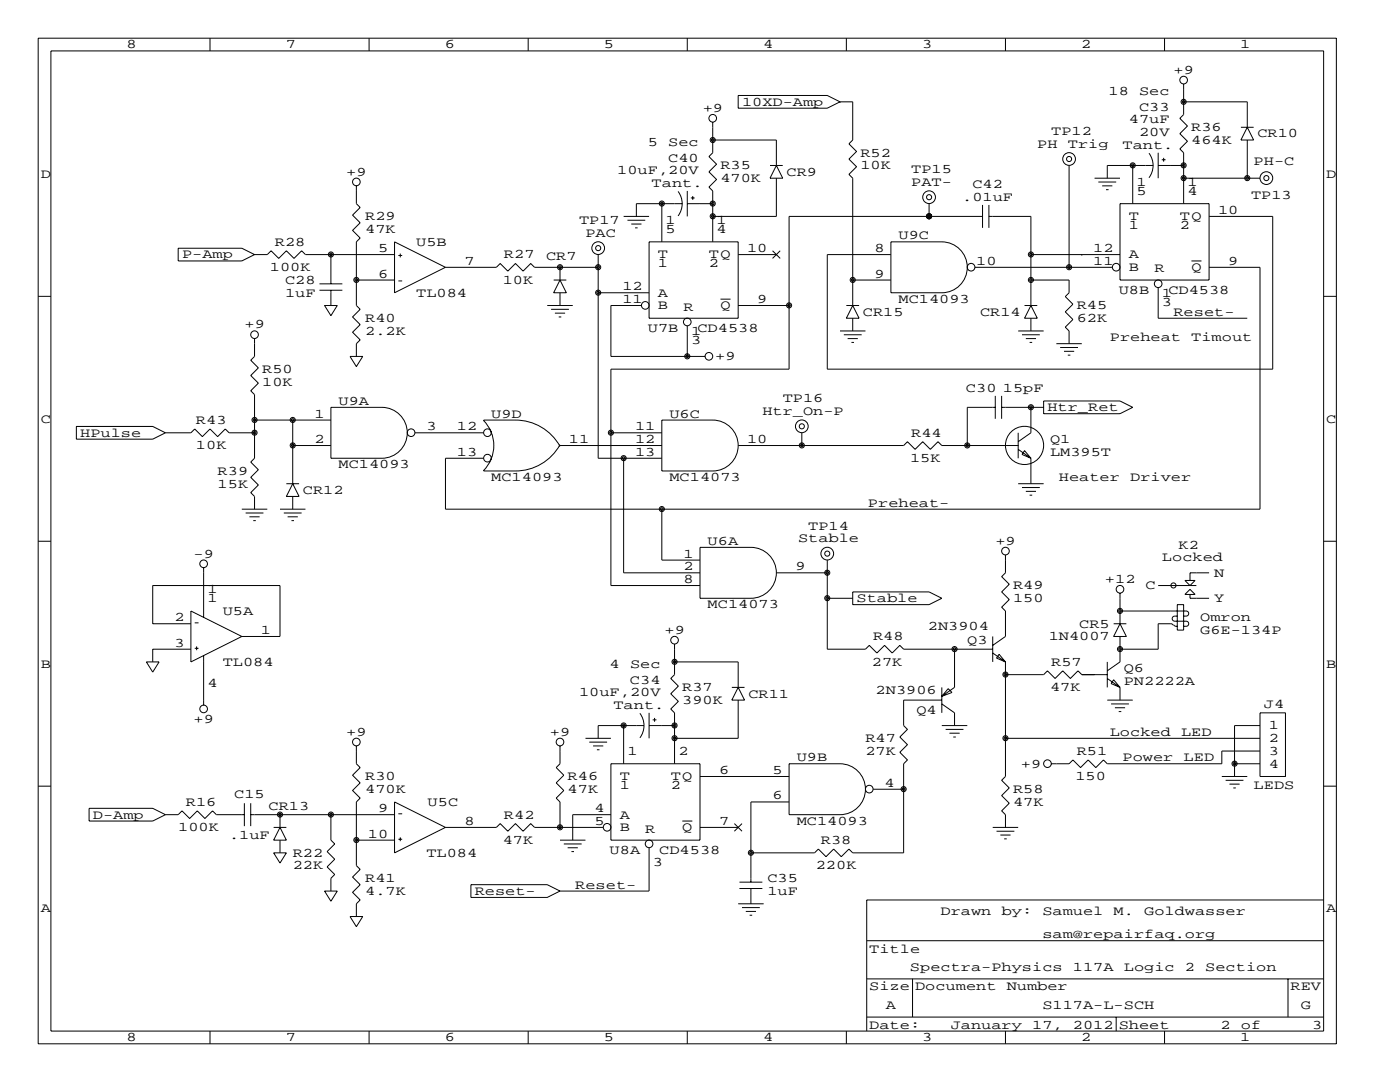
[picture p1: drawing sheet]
<svg xmlns="http://www.w3.org/2000/svg" width="279mm" height="216mm" viewBox="0 0 279 216" stroke-linecap="round" stroke-linejoin="round" font-family="sans-serif">
<g fill="none" stroke="#000" stroke-width=".2">
<path d="M7.6 7.6h259.1v200.7h-259.1zM10.2 10.2h254v195.5h-254zM41.9 7.6v2.6M73.7 7.6v2.6M105.4 7.6v2.6M137.2 7.6v2.6M147.3 19h17.8l2.5 1.3-2.5 1.3h-17.8zM168.9 7.6v2.6M200.7 7.6v2.6M232.4 7.6v2.6M236.2 16.8v6.1l-.7 .7 1.5 1.5-1.5 1.6 1.5 1.5-1.5 1.5 .7 .8v10.1M71.1 37.1v3.5l.8 .8-1.5 1.5 1.5 1.5-1.5 1.6 1.5 1.5-.8 .8v12.7l.8 .7-1.5 1.5 1.5 1.6-1.5 1.5 1.5 1.5-.8 .8v2.5"/>
<path d="M135.3 38.2l.5 .9 .3 1.5M137.2 38.1v5.1M137.9 39.5h.7M138.3 39.1v.8M142.2 27.9h12.7v5.1M142.2 24.4v6.1l-.7 .7 1.5 1.6-1.5 1.5 1.5 1.5-1.5 1.5 .7 .8v10.2M153.7 33h2.5M154.9 33l1.3 2.6h-2.5zM154.9 35.6v7.6h-12.7M167.6 20.3h.1M167.6 20.3h2.6v7.6l-.8 .8 1.5 1.5-1.5 1.5 1.5 1.6-1.5 1.5 .8 .8v25.4M213.4 33v20.3"/>
<path d="M218.4 35.6h5.1M219.2 36.3h3.6M220 37.1h2M220.7 37.8h.5M226.1 33v7.6M229.3 30.6l.5 .9 .3 1.5M230.1 33l-.3 1.6-.5 .9M230.1 33h-9.1v2.6M231.1 30.5v5.1M231.1 33h5.1M231.9 31.9h.7M232.2 31.5v.8"/>
<path d="M236.2 35.6h15.3M236.2 20.3h12.7v5.1M247.6 25.4h2.6M248.9 25.4l1.3 2.5h-2.6zM248.9 27.9v7.7M7.6 59.1h2.6M35.6 49.5h12.7l2.5 1.3-2.5 1.3h-12.7zM50.8 50.8h2.5l.8-.8 1.5 1.6 1.5-1.6 1.6 1.6 1.5-1.6 .8 .8h17.7M63.8 56.6h4.5M63.8 57.9h4.5M66 50.8v5.8M66 57.9v3.1"/>
<path d="M71.1 55.9h7.6M78.7 48.3l10.2 5-10.2 5.1zM79.5 51h.8M79.5 56.1h.8M79.9 50.6v.8M88.9 53.3h10.2l.7-.7 1.5 1.5 1.6-1.5 1.5 1.5 1.5-1.5 .8 .7h12.7M110.5 55.9h2.5M111.8 55.9l1.2 2.5h-2.5zM111.8 53.3v2.6M111.8 58.4v2.6M119.4 58.4h10.1M119.4 50.8v40.6h12.7"/>
<path d="M124.5 43.2h5M125.2 43.9h3.6M126 44.7h2M126.7 45.5h.6M129.5 48.3h17.8v15.2h-17.8zM132.1 40.6v7.7M136.1 40.6l-.3 1.6-.5 .9M136.1 40.6h-9.1v2.6M137.2 40.6h5M143.8 59.7h2M147.3 50.8h7.6M154.2 50l1.5 1.6"/>
<path d="M155.7 50l-1.5 1.6M170.2 55.9h7.6M177.8 48.3h10.2a5.1 5.1 0 0 1 5 5 5.1 5.1 0 0 1-5 5.1h-10.2zM185.4 40.6v2.6M194.6 53.3h27.4M196.1 43.2h-38.6v30.5h-35.6v43.1h17.8M196.1 40.9v4.6M197.4 43.2h8.3v17.8M197.4 40.9v4.6M205.7 55.9h7.7v2.5l-.8 .8 1.5 1.5-1.5 1.5 1.5 1.6-1.5 1.5 .8 .7v2.6M205.7 50.8h17.8M213.4 53.3h.1"/>
<path d="M215.9 50.8h.1M223.5 40.6h17.8v15.3h-17.8zM231.1 57.4v6.1h17.8M237.8 52.1h2M241.3 43.2h12.7v30.5h-88.9v-22.9h12.7M241.3 53.3h10.2v48.3h-162.6v-10.2h7.6M264.2 59.1h2.5M50.8 67.6v3.5l-.8 .8 1.6 1.5-1.6 1.5 1.6 1.6-1.6 1.5 .8 .7v12.7l-.8 .8 1.6 1.5-1.6 1.5 1.6 1.6-1.6 1.5 .8 .8v2.5M64.8 61h2.5l-1.3 2zM69.8 71.1h2.6l-1.3 2.1zM109.2 61h5.1M110 61.7h3.5"/>
<path d="M110.7 62.5h2.1M111.5 63.2h.5M128 61h-6.1v10.1h18.8M137.2 65v6.1M147.3 61h10.2M157.5 61h.1M167.6 66h5.1M168.4 66.8h3.6M168.9 61h2.5M169.2 67.6h2M169.9 68.3h.5M170.2 61l1.2 2.5h-2.5z"/>
<path d="M170.2 63.5v2.5M198.6 79v4.6M199.9 79v4.6M203.2 66h5.1M204 66.8h3.5M204.5 61h2.5M204.7 67.6h2.1M205.5 68.3h.5M205.7 61l1.3 2.5h-2.5zM205.7 63.5v2.5M210.8 68.6h5.1M211.6 69.3h3.5"/>
<path d="M212.3 70.1h2.1M213.1 70.9h.5M15.2 85.1h15.3l2.5 1.3-2.5 1.2h-15.3zM33 86.4h5.1l.8-.8 1.5 1.5 1.5-1.5 1.5 1.5 1.6-1.5 .7 .8h5.1M50.8 83.8h15.2M57.1 96.5h2.6M58.4 96.5l1.3 2.6h-2.6zM58.4 88.9h7.6M58.4 83.8v12.7M58.4 99.1v2.5M66 81.3h10.2a5.1 5.1 0 0 1 5.1 5.1 5.1 5.1 0 0 1-5.1 5h-10.2zM82.8 86.4h13.7"/>
<path d="M96.5 83.9a7.1 7.1 0 0 1 0 10M96.5 83.8h6.4a10.2 10.2 0 0 1 8.9 5.3M111.8 88.7a10.2 10.2 0 0 1-8.9 5.3h-6.4M111.8 88.9h20.3M121.9 86.4h10.2M124.5 91.4v22.9h15.2M132.1 83.8h10.1a5.1 5.1 0 0 1 5.1 5.1 5.1 5.1 0 0 1-5.1 5.1h-10.1zM147.3 88.9h33l.8-.8 1.5 1.6 1.5-1.6 1.6 1.6 1.5-1.6 .8 .8h15.2M160 86.4v2.5M198.6 81.3h-5.6v7.6M199.9 81.3h8.4M203.2 96.5h5.1"/>
<path d="M203.2 86.4v5M203.2 89.7l2.5 1.7M204 97.3h3.5M204.5 89.9l1.2 1.5-1.7-.7zM204.7 98h2.1M205.5 98.8h.5M205.7 81.3v5.1l-2.5 1.7M205.7 91.4v5.1M208.3 80h15.2l2.6 1.3-2.6 1.2h-15.2zM7.6 108h2.6M40.6 113.3v9.9M48.3 101.6h5"/>
<path d="M49 102.4h3.6M49.8 103.1h2M50.5 103.9h.6M55.9 101.6h5.1M56.6 102.4h3.6M57.4 103.1h2M58.2 103.9h.5M132.1 101.6v10.2h7.6M139.7 109.2h10.2a5.1 5.1 0 0 1 5 5.1 5.1 5.1 0 0 1-5 5.1h-10.2zM154.9 114.3h10.2M165.1 119.4h5.1M165.1 111.8v17.7h7.6l.8-.7 1.5 1.5 1.5-1.5 1.6 1.5 1.5-1.5 .7 .7h17.8"/>
<path d="M170.2 118.1h15.2l2.6 1.3-2.6 1.2h-15.2zM200.7 110.7v3.6l-.8 .8 1.5 1.5-1.5 1.5 1.5 1.5-1.5 1.6 .8 .7v5.1l-2.6 1.8M223.5 118.4v6.1M231.1 116.8h7.7M236.5 115.8h2l-1 1zM237.5 118.6v.8h3.8M237.5 117.6l1 1h-2zM241.3 114.3h-3.8v1.5M264.2 108h2.5M29.2 132.1h2.5l-1.2 2zM38.1 124.5h-7.6v-7.7h25.4v10.2h-7.6M38.1 129.5h-7.6v2.6"/>
<path d="M38.1 121.9l10.2 5.1-10.2 5.1zM38.9 129.4h.7M38.9 124.3h.7M39.2 129v.7M40.6 130.8v9.9M134.6 132.1h12.7v5.1M134.6 128.5v6.1l-.7 .8 1.5 1.5-1.5 1.5 1.5 1.6-1.5 1.5 .7 .7v10.2M146 137.2h2.6M147.3 139.7v7.6h-12.7M147.3 137.2l1.3 2.5h-2.6zM188 139.7h-7.7v5.1l.8 .7-1.5 1.6 1.5 1.5-1.5 1.5 1.5 1.5-.8 .8v17.8h-10.1l-.8-.8-1.5 1.5-1.5-1.5-1.6 1.5-1.5-1.5-.7 .8h-12.7M188 137.2v5"/>
<path d="M189.2 137.4l.8 .8-2 .7zM190.5 129.5v7.7l-2.5 1.7M198.1 127v5.1M198.1 130.3l2.6 1.8M199.4 130.6l1.3 1.5-1.8-.8zM200.7 132.1v22.8l-.8 .8 1.5 1.5-1.5 1.5 1.5 1.6-1.5 1.5 .8 .8v2.5M200.7 134.6h7.6l.7-.7 1.6 1.5 1.5-1.5 1.5 1.5 1.5-1.5 .8 .7h5.1M221 132.1v5.1M221 135.4l2.5 1.8M221 139.7h5.1M222.2 135.6l1.3 1.6-1.8-.8zM222.2 124.5h2.6"/>
<path d="M223.5 121.9h13.2a.51 .51 0 0 1 .5 .5 .51 .51 0 0 1-.5 .5h-.5M223.5 127v5.1l-2.5 1.8M223.5 137.2v2.5M223.5 124.5l1.3 2.5h-2.6zM234.1 124.7l-.4-.2h-2.6v5h-7.6M234.2 124.7l.3 .2 .4 .1M234.9 122.9h-.5a.51 .51 0 0 0-.5 .5 .51 .51 0 0 0 .5 .6h2.3a.51 .51 0 0 1 .5 .5 .51 .51 0 0 1-.5 .5h-.5M234.9 120.6h1.3v5.1h-1.3zM7.6 156.9h2.6M71.1 148.8v3.6l.8 .8-1.5 1.5 1.5 1.5-1.5 1.5 1.5 1.6-.8 .7v12.7l.8 .8-1.5 1.5 1.5 1.5-1.5 1.6 1.5 1.5-.8 .7v2.6M111.8 148.8v3.6l-.8 .8 1.5 1.5-1.5 1.5 1.5 1.5-1.5 1.6 .8 .7v5.1M116.8 147.3h5.1"/>
<path d="M117.6 148.1h3.6M118.4 148.8h2M119.1 149.6h.5M121.9 152.4h17.8v15.2h-17.8zM124.5 144.8v7.6M127.7 142.3l.5 .9 .3 1.6M128.5 144.8l-.3 1.5-.5 .9M128.5 144.8h-9.1v2.5M129.5 142.2v5.1M129.5 144.8h5.1M130.3 143.6h.7M130.6 143.3v.7"/>
<path d="M139.7 154.9h17.8M157.5 152.4h10.1a5.1 5.1 0 0 1 5.1 5.1 5.1 5.1 0 0 1-5.1 5.1h-10.1zM174.2 157.5h6.1M188 144.8h5M188 140.5l2.5 1.7v2.6M188.7 145.5h3.6M189.5 146.3h2M190.2 147.1h.6M200.7 147.3h50.8M221.7 140.5h3.6M222.5 141.2h2M223.3 142h.5"/>
<path d="M243.8 154.9h5.1M244.6 155.7h3.6M245.4 156.5h2M246.1 157.2h.5M246.4 152.4h5.1M251.5 142.2h5v12.7h-5zM251.5 149.9h-7.7v2.5h-22.8l-.8-.8-1.5 1.6-1.5-1.6-1.6 1.6-1.5-1.6-.7 .8h-3.6M251.5 144.8h-5.1v10.1M264.2 156.9h2.5M17.8 161.3h12.7l2.5 1.3-2.5 1.2h-12.7zM33 162.6h2.6l.7-.8 1.5 1.5 1.6-1.5 1.5 1.5 1.5-1.5 .8 .8h5.6M48.8 160.3v4.5"/>
<path d="M50 162.6h28.7M50 160.3v4.5M54.6 170.2h2.5l-1.2 2zM54.6 165.1h2.5M55.9 165.1l1.2 2.5h-2.5zM55.9 162.6v2.5M55.9 167.6v2.6M64.8 177.8h2.5l-1.3 2zM66 162.6v5l.8 .8-1.5 1.5 1.5 1.5-1.5 1.6 1.5 1.5-.8 .8v2.5M71.1 167.6h7.6M78.7 160l10.2 5.1-10.2 5.1zM79.5 167.5h.8"/>
<path d="M79.5 162.4h.8M79.9 167.1v.7M88.9 165.1h10.2l.7-.8 1.5 1.6 1.6-1.6 1.5 1.6 1.5-1.6 .8 .8h13.7M94 176.5h15.2l2.6 1.3-2.6 1.3h-15.2zM111.8 167.6h5M112.5 168.4h3.6M113.3 169.2h2M114 169.9h.6M121.9 162.6h-7.6v5M129.5 169.2v8.6h-17.7M136.2 163.8h2M139.7 165.1h7.6"/>
<path d="M146.6 164.3l1.5 1.6M147.6 176h4.5M147.6 177.3h4.5M148.1 164.3l-1.5 1.6M149.9 177.3v3M157.5 160h-7.6v16M198.1 165.1h5.1M198.9 165.9h3.5M199.6 166.6h2.1M200.4 167.4h.5M264.2 179.6h-91.2v26.1M69.8 182.9h2.6l-1.3 2z"/>
<path d="M147.3 180.3h5.1M148.1 181.1h3.5M148.8 181.9h2.1M149.6 182.6h.5M173 195.3h91.2M173 187.7h91.2M182.1 195.3v7.6M257 195.3v7.6M41.9 205.7v2.6M73.7 205.7v2.6M105.4 205.7v2.6M137.2 205.7v2.6"/>
<path d="M168.9 205.7v2.6M173 202.9h91.2M200.7 205.7v2.6M222.8 202.9v2.8M232.4 205.7v2.6"/>
<circle cx="236.2" cy="16" r=".76"/>
<circle cx="71.1" cy="36.3" r=".76"/>
<circle cx="142.2" cy="27.9" r=".51"/>
<circle cx="142.2" cy="23.6" r=".76"/>
<circle cx="142.2" cy="27.9" r=".25"/>
<circle cx="185.4" cy="39.3" r=".51"/>
<circle cx="185.4" cy="39.3" r="1.27"/>
<circle cx="213.4" cy="31.7" r=".51"/>
<circle cx="213.4" cy="31.7" r="1.27"/>
<circle cx="226.1" cy="33" r=".51"/>
<circle cx="226.1" cy="33" r=".25"/>
<circle cx="236.2" cy="33" r=".51"/>
<circle cx="236.2" cy="20.3" r=".51"/>
<circle cx="236.2" cy="35.5" r=".51"/>
<circle cx="236.2" cy="35.5" r=".25"/>
<circle cx="236.2" cy="33" r=".25"/>
<circle cx="236.2" cy="20.3" r=".25"/>
<circle cx="248.9" cy="35.5" r=".51"/>
<circle cx="248.9" cy="35.5" r=".25"/>
<circle cx="252.7" cy="35.5" r="1.27"/>
<circle cx="252.7" cy="35.5" r=".51"/>
<circle cx="66" cy="50.8" r=".51"/>
<circle cx="66" cy="50.8" r=".25"/>
<circle cx="71.1" cy="55.9" r=".51"/>
<circle cx="71.1" cy="55.9" r=".25"/>
<circle cx="111.8" cy="53.3" r=".51"/>
<circle cx="111.8" cy="53.3" r=".25"/>
<circle cx="119.4" cy="49.5" r="1.27"/>
<circle cx="119.4" cy="53.3" r=".51"/>
<circle cx="119.4" cy="49.5" r=".51"/>
<circle cx="119.4" cy="58.4" r=".51"/>
<circle cx="119.4" cy="53.3" r=".25"/>
<circle cx="119.4" cy="58.4" r=".25"/>
<circle cx="132.1" cy="40.6" r=".51"/>
<circle cx="132.1" cy="40.6" r=".25"/>
<circle cx="142.2" cy="40.6" r=".51"/>
<circle cx="142.2" cy="43.2" r=".51"/>
<circle cx="142.2" cy="40.6" r=".25"/>
<circle cx="142.2" cy="43.2" r=".25"/>
<circle cx="170.2" cy="55.9" r=".51"/>
<circle cx="170.2" cy="55.9" r=".25"/>
<circle cx="185.4" cy="43.2" r=".51"/>
<circle cx="185.4" cy="43.2" r=".25"/>
<circle cx="193.8" cy="53.3" r=".76"/>
<circle cx="205.7" cy="50.8" r=".51"/>
<circle cx="205.7" cy="55.9" r=".51"/>
<circle cx="205.7" cy="50.8" r=".25"/>
<circle cx="205.7" cy="55.9" r=".25"/>
<circle cx="213.4" cy="53.3" r=".51"/>
<circle cx="213.4" cy="53.3" r=".25"/>
<circle cx="222.8" cy="53.3" r=".76"/>
<circle cx="231.1" cy="56.6" r=".76"/>
<circle cx="50.8" cy="66.8" r=".76"/>
<circle cx="128.8" cy="60.9" r=".76"/>
<circle cx="137.2" cy="71.1" r=".51"/>
<circle cx="137.2" cy="64.2" r=".76"/>
<circle cx="137.2" cy="71.1" r=".25"/>
<circle cx="141.5" cy="71.1" r=".76"/>
<circle cx="157.5" cy="60.9" r=".51"/>
<circle cx="157.5" cy="60.9" r=".25"/>
<circle cx="50.8" cy="83.8" r=".51"/>
<circle cx="50.8" cy="86.3" r=".51"/>
<circle cx="50.8" cy="86.3" r=".25"/>
<circle cx="50.8" cy="83.8" r=".25"/>
<circle cx="58.4" cy="88.9" r=".51"/>
<circle cx="58.4" cy="83.8" r=".51"/>
<circle cx="58.4" cy="88.9" r=".25"/>
<circle cx="58.4" cy="83.8" r=".25"/>
<circle cx="82" cy="86.3" r=".76"/>
<circle cx="97.3" cy="86.3" r=".76"/>
<circle cx="97.3" cy="91.4" r=".76"/>
<circle cx="121.9" cy="86.3" r=".51"/>
<circle cx="121.9" cy="86.3" r=".25"/>
<circle cx="124.5" cy="91.4" r=".51"/>
<circle cx="124.5" cy="91.4" r=".25"/>
<circle cx="160" cy="85.1" r="1.27"/>
<circle cx="160" cy="88.9" r=".51"/>
<circle cx="160" cy="85.1" r=".51"/>
<circle cx="160" cy="88.9" r=".25"/>
<circle cx="193" cy="88.9" r=".51"/>
<circle cx="193" cy="88.9" r=".25"/>
<circle cx="204.5" cy="88.9" r="3.8"/>
<circle cx="205.7" cy="81.3" r=".51"/>
<circle cx="205.7" cy="81.3" r=".25"/>
<circle cx="40.6" cy="112.5" r=".76"/>
<circle cx="132.1" cy="101.6" r=".51"/>
<circle cx="132.1" cy="101.6" r=".25"/>
<circle cx="165.1" cy="110.5" r="1.27"/>
<circle cx="165.1" cy="119.4" r=".51"/>
<circle cx="165.1" cy="114.3" r=".51"/>
<circle cx="165.1" cy="110.5" r=".51"/>
<circle cx="165.1" cy="119.4" r=".25"/>
<circle cx="165.1" cy="114.3" r=".25"/>
<circle cx="200.7" cy="110" r=".76"/>
<circle cx="223.5" cy="117.6" r=".76"/>
<circle cx="234.2" cy="116.8" r=".51"/>
<circle cx="134.6" cy="132.1" r=".51"/>
<circle cx="134.6" cy="127.7" r=".76"/>
<circle cx="134.6" cy="132.1" r=".25"/>
<circle cx="190.5" cy="129.5" r=".51"/>
<circle cx="190.5" cy="129.5" r=".25"/>
<circle cx="200.7" cy="134.6" r=".51"/>
<circle cx="200.7" cy="134.6" r=".25"/>
<circle cx="223.5" cy="121.9" r=".51"/>
<circle cx="223.5" cy="129.5" r=".51"/>
<circle cx="223.5" cy="121.9" r=".25"/>
<circle cx="223.5" cy="129.5" r=".25"/>
<circle cx="40.6" cy="141.5" r=".76"/>
<circle cx="71.1" cy="148.1" r=".76"/>
<circle cx="111.8" cy="148.1" r=".76"/>
<circle cx="124.5" cy="144.8" r=".51"/>
<circle cx="124.5" cy="144.8" r=".25"/>
<circle cx="134.6" cy="144.8" r=".51"/>
<circle cx="134.6" cy="147.3" r=".51"/>
<circle cx="134.6" cy="144.8" r=".25"/>
<circle cx="134.6" cy="147.3" r=".25"/>
<circle cx="173.5" cy="157.5" r=".76"/>
<circle cx="180.3" cy="157.5" r=".51"/>
<circle cx="180.3" cy="157.5" r=".25"/>
<circle cx="200.7" cy="147.3" r=".51"/>
<circle cx="200.7" cy="147.3" r=".25"/>
<circle cx="209" cy="152.4" r=".76"/>
<circle cx="246.4" cy="152.4" r=".51"/>
<circle cx="246.4" cy="152.4" r=".25"/>
<circle cx="55.9" cy="162.5" r=".51"/>
<circle cx="55.9" cy="162.5" r=".25"/>
<circle cx="66" cy="162.5" r=".51"/>
<circle cx="66" cy="162.5" r=".25"/>
<circle cx="71.1" cy="167.6" r=".51"/>
<circle cx="71.1" cy="167.6" r=".25"/>
<circle cx="111.8" cy="165.1" r=".51"/>
<circle cx="111.8" cy="165.1" r=".25"/>
<circle cx="121.2" cy="165.1" r=".76"/>
<circle cx="129.5" cy="168.4" r=".76"/>
<circle cx="149.9" cy="170.2" r=".51"/>
<circle cx="149.9" cy="170.2" r=".25"/>
</g>
<g font-size="2.6">
<text x="25.3" y="9.7">8</text>
<text x="57" y="9.7">7</text>
<text x="88.8" y="9.7">6</text>
<text x="120.5" y="9.7">5</text>
<text x="152.3" y="9.7">4</text>
<text x="184" y="9.7">3</text>
<text x="215.8" y="9.7">2</text>
<text x="247.5" y="9.7">1</text>
<text x="234.2" y="14.7">+9</text>
<text x="140.2" y="22.4">+9</text>
<text x="148.1" y="21.1">10XD-Amp</text>
<text x="221.2" y="19">18</text>
<text x="227.3" y="22.1">C33</text>
<text x="227.3" y="19">Sec</text>
<text x="129.3" y="29.2">5</text>
<text x="133.3" y="29.2">Sec</text>
<text x="207" y="29.5">PH</text>
<text x="209.8" y="26.9">TP12</text>
<text x="213.1" y="29.5">Trig</text>
<text x="224" y="29.7">Tant.</text>
<text x="225.3" y="24.6">47uF</text>
<text x="227.3" y="27.2">20V</text>
<text x="237.7" y="26.2">R36</text>
<text x="237.7" y="28.7">464K</text>
<text x="251" y="27.4">CR10</text>
<text x="8.1" y="35.5">D</text>
<text x="69.1" y="35.1">+9</text>
<text x="123.2" y="34.8">10uF,20V</text>
<text x="133.3" y="32.3">C40</text>
<text x="143.8" y="33.8">R35</text>
<text x="157" y="35.1">CR9</text>
<text x="171.7" y="31.2">R52</text>
<text x="171.7" y="33.8">10K</text>
<text x="181.9" y="34.5">TP15</text>
<text x="250.2" y="33">PH-C</text>
<text x="264.7" y="35.5">D</text>
<text x="130" y="37.3">Tant.</text>
<text x="143.8" y="36.3">470K</text>
<text x="181.9" y="37.1">PAT-</text>
<text x="192" y="40.1">.01uF</text>
<text x="194.1" y="37.6">C42</text>
<text x="226.8" y="37.1">1</text>
<text x="226.8" y="38.9">5</text>
<text x="237" y="37.1">1</text>
<text x="237" y="38.9">4</text>
<text x="249.7" y="39.6">TP13</text>
<text x="72.9" y="43.9">R29</text>
<text x="72.9" y="46.5">47K</text>
<text x="115.6" y="44.7">TP17</text>
<text x="116.8" y="47.2">PAC</text>
<text x="132.8" y="44.7">1</text>
<text x="132.8" y="46.5">5</text>
<text x="143" y="44.7">1</text>
<text x="143" y="46.5">4</text>
<text x="179.3" y="47.8">U9C</text>
<text x="225.3" y="43.9">T</text>
<text x="225.3" y="45.7">1</text>
<text x="235.5" y="43.9">TQ</text>
<text x="235.5" y="45.7">2</text>
<text x="243.1" y="42.7">10</text>
<text x="36.3" y="51.6">P-Amp</text>
<text x="54.9" y="49">R28</text>
<text x="75.4" y="50.3">5</text>
<text x="83.1" y="49">U5B</text>
<text x="92.7" y="52.8">7</text>
<text x="100.6" y="51.6">R27</text>
<text x="109" y="51.8">CR7</text>
<text x="131.3" y="51.6">T</text>
<text x="131.3" y="53.3">1</text>
<text x="141.5" y="51.6">TQ</text>
<text x="141.5" y="53.3">2</text>
<text x="149.1" y="50.3">10</text>
<text x="174.5" y="50.3">8</text>
<text x="194.8" y="52.8">10</text>
<text x="218.2" y="50.3">12</text>
<text x="218.2" y="52.8">11</text>
<text x="225.3" y="51.6">A</text>
<text x="245.1" y="52.8">9</text>
<text x="53.8" y="54.1">100K</text>
<text x="56.9" y="56.6">C28</text>
<text x="56.9" y="59.2">1uF</text>
<text x="75.4" y="55.4">6</text>
<text x="83.1" y="59.2">TL084</text>
<text x="100.3" y="56.6">10K</text>
<text x="124.2" y="57.9">12</text>
<text x="131.3" y="59.2">A</text>
<text x="174.5" y="55.4">9</text>
<text x="223.3" y="58.7">U8B</text>
<text x="225.3" y="54.1">B</text>
<text x="230.4" y="54.4">R</text>
<text x="231.9" y="59.2">1CD4538</text>
<text x="237.8" y="54.1">Q</text>
<text x="48.8" y="65.5">+9</text>
<text x="72.9" y="64.3">R40</text>
<text x="124.2" y="60.5">11</text>
<text x="131.3" y="61.7">B</text>
<text x="136.4" y="62">R</text>
<text x="143.8" y="61.7">Q</text>
<text x="151.1" y="60.5">9</text>
<text x="172.2" y="63">CR15</text>
<text x="179.3" y="60.5">MC14093</text>
<text x="195.6" y="63">CR14</text>
<text x="214.9" y="61.7">R45</text>
<text x="214.9" y="64.3">62K</text>
<text x="231.9" y="61">3</text>
<text x="234.2" y="63">Reset-</text>
<text x="72.9" y="66.8">2.2K</text>
<text x="129.3" y="66.3">U7B</text>
<text x="137.9" y="66.8">1CD4538</text>
<text x="137.9" y="68.6">3</text>
<text x="142.7" y="71.9">+9</text>
<text x="221.5" y="68.1">Preheat</text>
<text x="237.7" y="68.1">Timout</text>
<text x="52.3" y="74.4">R50</text>
<text x="52.3" y="77">10K</text>
<text x="62.7" y="83.3">1</text>
<text x="67.6" y="80.8">U9A</text>
<text x="98" y="83.3">U9D</text>
<text x="133.6" y="83.3">U6C</text>
<text x="152.1" y="82.8">Htr_On-P</text>
<text x="156.2" y="80.3">TP16</text>
<text x="192.8" y="78.2">C30 15pF</text>
<text x="209" y="82">Htr_Ret</text>
<text x="8.1" y="84.3">C</text>
<text x="16" y="87.1">HPulse</text>
<text x="39.1" y="84.6">R43</text>
<text x="39.1" y="89.7">10K</text>
<text x="62.7" y="88.4">2</text>
<text x="85.1" y="85.9">3</text>
<text x="91.2" y="85.9">12</text>
<text x="113.5" y="88.4">11</text>
<text x="126.7" y="85.9">11</text>
<text x="126.7" y="88.4">12</text>
<text x="149.1" y="88.4">10</text>
<text x="181.9" y="87.1">R44</text>
<text x="209.5" y="88.4">Q1</text>
<text x="264.7" y="84.3">C</text>
<text x="43.4" y="94.7">R39</text>
<text x="67.6" y="93.5">MC14093</text>
<text x="91.2" y="90.9">13</text>
<text x="126.7" y="90.9">13</text>
<text x="181.6" y="92.2">15K</text>
<text x="209.5" y="90.9">LM395T</text>
<text x="43.4" y="97.3">15K</text>
<text x="60.5" y="98.6">CR12</text>
<text x="98" y="96">MC14093</text>
<text x="133.6" y="96">MC14073</text>
<text x="173.2" y="101.1">Preheat-</text>
<text x="211.3" y="96">Heater</text>
<text x="225.6" y="96">Driver</text>
<text x="161.3" y="105.7">TP14</text>
<text x="38.6" y="111.3">-9</text>
<text x="136.4" y="111.3">1</text>
<text x="136.4" y="113.8">2</text>
<text x="141.2" y="108.7">U6A</text>
<text x="158.7" y="113.8">9</text>
<text x="159.3" y="108.2">Stable</text>
<text x="198.7" y="108.7">+9</text>
<text x="231.9" y="112">Locked</text>
<text x="235.2" y="109.5">K2</text>
<text x="41.4" y="118.4">1</text>
<text x="136.4" y="116.3">8</text>
<text x="202.2" y="117.6">R49</text>
<text x="220.5" y="116.3">+12</text>
<text x="228.6" y="117.6">C</text>
<text x="242.3" y="115.1">N</text>
<text x="34.8" y="124">2</text>
<text x="41.4" y="120.1">1</text>
<text x="44.4" y="122.7">U5A</text>
<text x="141.2" y="121.4">MC14073</text>
<text x="170.9" y="120.1">Stable</text>
<text x="185.2" y="125.7">2N3904</text>
<text x="202.2" y="120.1">150</text>
<text x="215.4" y="125.2">CR5</text>
<text x="239.5" y="124">Omron</text>
<text x="242.3" y="120.1">Y</text>
<text x="34.8" y="129">3</text>
<text x="52.1" y="126.5">1</text>
<text x="132.6" y="126.5">+9</text>
<text x="174.2" y="127.8">R48</text>
<text x="193" y="128.5">Q3</text>
<text x="209.3" y="127.8">1N4007</text>
<text x="239.5" y="126.5">G6E-134P</text>
<text x="8.1" y="133.2">B</text>
<text x="41.4" y="137.2">4</text>
<text x="44.4" y="132.8">TL084</text>
<text x="121.7" y="133.3">4</text>
<text x="125.7" y="136.4">C34</text>
<text x="125.7" y="133.3">Sec</text>
<text x="136.1" y="137.9">R37</text>
<text x="174" y="132.8">27K</text>
<text x="209.5" y="137.9">47K</text>
<text x="209.8" y="132.8">R57</text>
<text x="224.3" y="134.1">Q6</text>
<text x="224.3" y="136.7">PN2222A</text>
<text x="264.7" y="133.2">B</text>
<text x="115.6" y="138.9">10uF,20V</text>
<text x="122.4" y="141.5">Tant.</text>
<text x="136.1" y="140.5">390K</text>
<text x="149.4" y="139.2">CR11</text>
<text x="174.8" y="138.4">2N3906</text>
<text x="182.9" y="142.5">Q4</text>
<text x="252.2" y="141.2">J4</text>
<text x="38.6" y="144.3">+9</text>
<text x="69.1" y="146.8">+9</text>
<text x="109.8" y="146.8">+9</text>
<text x="172.7" y="148.1">R47</text>
<text x="221.5" y="146.8">Locked</text>
<text x="235.7" y="146.8">LED</text>
<text x="253.2" y="145.5">1</text>
<text x="253.2" y="148.1">2</text>
<text x="72.9" y="155.7">R30</text>
<text x="113.3" y="155.7">R46</text>
<text x="123.7" y="155.7">T</text>
<text x="125.2" y="150.6">1</text>
<text x="133.9" y="155.7">TQ</text>
<text x="135.4" y="150.6">2</text>
<text x="143.5" y="154.4">6</text>
<text x="154.2" y="154.4">5</text>
<text x="159" y="151.9">U9B</text>
<text x="172.7" y="150.6">27K</text>
<text x="203.8" y="153.2">+9</text>
<text x="214.6" y="155.7">150</text>
<text x="214.9" y="150.6">R51</text>
<text x="224" y="151.9">Power</text>
<text x="236.2" y="151.9">LED</text>
<text x="253.2" y="150.6">3</text>
<text x="253.2" y="153.2">4</text>
<text x="37.1" y="160.8">R16</text>
<text x="46.7" y="159.3">C15</text>
<text x="53.6" y="161.5">CR13</text>
<text x="72.9" y="158.2">470K</text>
<text x="85.3" y="160.8">U5C</text>
<text x="113.3" y="158.2">47K</text>
<text x="123.7" y="157.5">1</text>
<text x="133.9" y="157.5">2</text>
<text x="154.2" y="159.5">6</text>
<text x="176.5" y="157">4</text>
<text x="202.2" y="158.2">R58</text>
<text x="202.2" y="160.8">47K</text>
<text x="250.2" y="157.5">LEDS</text>
<text x="18.5" y="163.3">D-Amp</text>
<text x="35.6" y="165.9">100K</text>
<text x="45.7" y="167.4">.1uF</text>
<text x="73.4" y="167.1">10</text>
<text x="75.4" y="162.1">9</text>
<text x="92.7" y="164.6">8</text>
<text x="100.6" y="163.3">R42</text>
<text x="118.6" y="162.1">4</text>
<text x="118.6" y="164.6">5</text>
<text x="123.7" y="163.3">A</text>
<text x="123.7" y="165.9">B</text>
<text x="128.8" y="166.1">R</text>
<text x="136.2" y="165.9">Q</text>
<text x="143.5" y="164.6">7</text>
<text x="159" y="164.6">MC14093</text>
<text x="58.4" y="170.9">R22</text>
<text x="58.4" y="173.5">22K</text>
<text x="85.1" y="170.9">TL084</text>
<text x="100.3" y="168.4">47K</text>
<text x="121.7" y="170.4">U8A</text>
<text x="130.3" y="172.7">3</text>
<text x="131.6" y="170.4">CD4538</text>
<text x="162.8" y="173.5">220K</text>
<text x="163.8" y="168.4">R38</text>
<text x="72.9" y="176">R41</text>
<text x="72.9" y="178.6">4.7K</text>
<text x="94.7" y="178.6">Reset-</text>
<text x="114.8" y="177.3">Reset-</text>
<text x="153.2" y="176">C35</text>
<text x="153.2" y="178.6">1uF</text>
<text x="8.1" y="182.1">A</text>
<text x="187.7" y="182.6">Drawn</text>
<text x="199.9" y="182.6">by:</text>
<text x="208" y="182.6">Samuel</text>
<text x="222.2" y="182.6">M.</text>
<text x="228.3" y="182.6">Goldwasser</text>
<text x="264.7" y="182.1">A</text>
<text x="173.5" y="190.2">Title</text>
<text x="208" y="187.2">sam@repairfaq.org</text>
<text x="173.5" y="197.6">Size Document</text>
<text x="181.6" y="193.8">Spectra-Physics</text>
<text x="200.9" y="197.6">Number</text>
<text x="214.1" y="193.8">117A</text>
<text x="224.3" y="193.8">Logic</text>
<text x="236.5" y="193.8">2</text>
<text x="240.5" y="193.8">Section</text>
<text x="257.6" y="197.6">REV</text>
<text x="176.8" y="201.4">A</text>
<text x="208" y="201.4">S117A-L-SCH</text>
<text x="259.6" y="201.4">G</text>
<text x="25.3" y="207.8">8</text>
<text x="57" y="207.8">7</text>
<text x="88.8" y="207.8">6</text>
<text x="120.5" y="207.8">5</text>
<text x="152.3" y="207.8">4</text>
<text x="173.5" y="205.2">Date:</text>
<text x="184" y="207.8">3</text>
<text x="189.7" y="205.2">January</text>
<text x="206" y="205.2">17,</text>
<text x="214.1" y="205.2">2012 Sheet</text>
<text x="215.8" y="207.8">2</text>
<text x="243.6" y="205.2">2</text>
<text x="247.5" y="207.8">1</text>
<text x="247.7" y="205.2">of</text>
<text x="261.9" y="205.2">3</text>
</g>
</svg>
